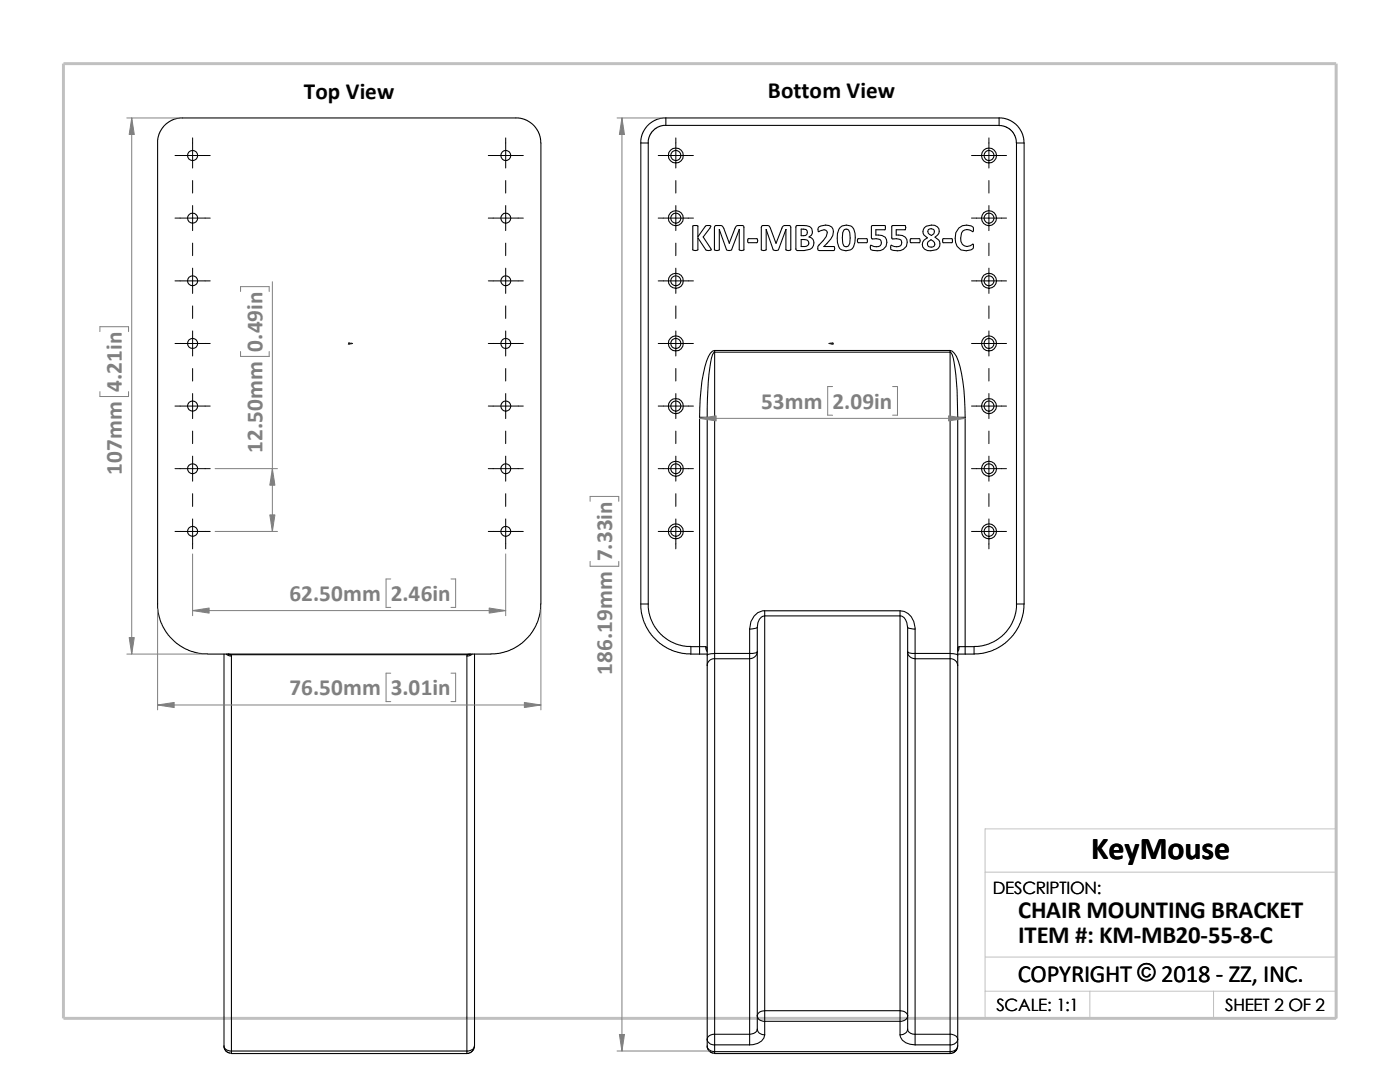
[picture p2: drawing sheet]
<svg xmlns="http://www.w3.org/2000/svg" width="279mm" height="216mm" viewBox="0 0 279 216" stroke-linecap="round" stroke-linejoin="round" font-family="sans-serif">
<path d="M196.6 174h70.1M196.6 197.8h70.1M196.6 191h70.1M217.5 197.8v5.4M242.2 197.8v5.4M26.8 203.2h239.9v-37.8h-70.1v37.8" fill="none" stroke="#c0c0c0" stroke-width=".2"/>
<path d="M12.7 12.7h254v190.5h-254z" fill="none" stroke="#c0c0c0" stroke-width=".59"/>
<g fill="none" stroke="#000" stroke-width=".21">
<path d="M31.5 28.5l.2-1.6 .9-1.7 1.5-1.1 1.7-.6h67.7l1.8 .6 1.4 1.1 1 1.7 .2 1.6v92M31.5 28.5v92.9l.4 2.3 .7 1.5 .9 1.5 1.4 1.4 1.8 1.2 1.6 .7 1.5 .4 1.6 .1M127.9 28.5v92M127.9 28.5h1.5M129.4 28.5v92M132.9 23.5l-.9 .1-1.1 .3-1.1 .7-.7 .6-1 1.7-.2 1.6M132.9 23.5h66.5M132.9 25h-.6l-.9 .3-1.1 .8-.8 1.3-.1 1.1M132.9 23.5v1.5M199.4 23.5v1.5h-66.5M199.4 23.5l.9 .1 1 .3 .8 .4 .9 .8 1 1.5 .3 1v.9M199.4 25.1l1.3 .2 1.1 .7 .7 1 .4 1.5"/>
<path d="M202.9 28.5v92M202.9 28.5h1.5v92M138.3 45.1h1v2.1l1.6-2.2h.7l.3 .1-1.6 2.2 1.6 2.5a.87 .87 0 0 1-1.1 0l-1.5-2.3v2.3a.85 .85 0 0 1-1 0zM143.6 45.8v4.1l-.5 .1-.5-.1v-4.5l.2-.4h1.1l.3 .1 1.3 3.4M143.6 45.8l1.4 4a.85 .85 0 0 0 1 0l1.5-4M143.6 45.8h.1M145.5 48.5h.1M147.5 45.8v4a.72 .72 0 0 0 1 0v-4.5l-.2-.3h-.9a.63 .63 0 0 0-.7 .6l-1.2 2.9M147.5 45.8h.1M149.3 47.7l1.7-.1a.49 .49 0 0 1 0 .8h-1.6l-.2-.1zM152.9 45.8v4l-.5 .2-.5-.1v-4.5l.2-.3 1.2-.1 .2 .1 1.4 3.4 1.1-2.9a.62 .62 0 0 1 .7-.6h.9l.2 .3v4.5a.76 .76 0 0 1-.9 .1l-.1-4.1M152.9 45.8l1.4 4a.91 .91 0 0 0 1.1 0l1.4-4"/>
<path d="M152.9 45.8h.1M156.8 45.8h.1M158.9 45h.2a3 3 0 0 1 2.9 .6 1.17 1.17 0 0 1-.5 1.7 1.3 1.3 0 0 1 1 1.1 1.3 1.3 0 0 1-.8 1.3l-1.2 .3h-1.4l-.3-.2zM159.9 47.8l1.1 .1a.7 .7 0 0 1 .4 .8 .7 .7 0 0 1-.8 .5h-.7zM159.9 45.7l1 .1a.69 .69 0 0 1 .2 .8 .69 .69 0 0 1-.7 .4h-.5zM163.4 45.3a2.37 2.37 0 0 1 2.6 0 1.87 1.87 0 0 1-.2 2.4l-1.4 1.5h2a.56 .56 0 0 1 0 .8l-3.1-.1a.91 .91 0 0 1 .1-1l1.5-1.7 .2-.8a.64 .64 0 0 0-.6-.6l-1.2 .4-.1-.4zM167.7 45.4a1.72 1.72 0 0 1 1.9-.4 1.72 1.72 0 0 1 1 1.6 4.3 4.3 0 0 1-.5 3 1.74 1.74 0 0 1-1.9 .4 1.74 1.74 0 0 1-1.1-1.6 3.7 3.7 0 0 1 .6-3zM168.4 45.9a.66 .66 0 0 1 1 0 4 4 0 0 1-.1 3.2 .72 .72 0 0 1-.9 0 4.3 4.3 0 0 1 0-3.2zM171.2 47.7l1.7-.1a.56 .56 0 0 1 0 .8h-1.7l-.1-.4zM174 45h2.7l-.1 .8h-1.8v1.1a3.1 3.1 0 0 1 1.9 .4 1.69 1.69 0 0 1 .1 1.9 1.69 1.69 0 0 1-1.8 .8h-.8a.62 .62 0 0 1-.4-1.1 1.48 1.48 0 0 0 2.1-.2 .78 .78 0 0 0-.4-.9l-1.6-.2zM178 45.1l.1-.1h2.5a.61 .61 0 0 1 0 .8h-1.7v1.1h.3a1.57 1.57 0 0 1 1.9 1.3 1.57 1.57 0 0 1-1.4 1.8 2.78 2.78 0 0 1-1.9-.2 .66 .66 0 0 1 .1-.9 1.82 1.82 0 0 0 1.8 .1 .82 .82 0 0 0-.2-1.2l-1.5-.2zM181.7 47.7l1.7-.1a.49 .49 0 0 1 0 .8h-1.6l-.1-.1z"/>
<path d="M184.5 45.4a2.01 2.01 0 0 1 2.9 .2 1.31 1.31 0 0 1-.8 1.7l.8 .6a1.36 1.36 0 0 1-.5 1.9 2.06 2.06 0 0 1-2.8-.5 1.38 1.38 0 0 1 1-1.8l-.7-.6a1.22 1.22 0 0 1 .1-1.5zM185.3 48.2l.5-.4 .5 .3a.64 .64 0 0 1 .2 .8 .64 .64 0 0 1-.7 .4l-.4-.1a.69 .69 0 0 1-.1-1zM185.3 45.8a.73 .73 0 0 1 1.2 .4l-.1 .5-.5 .3-.4-.3a.65 .65 0 0 1-.2-.9zM188.1 47.7l1.8-.1a.56 .56 0 0 1 0 .8h-1.7zM191.3 45.5a2.31 2.31 0 0 1 2.9-.2l.1 .8-.2 .1a1.43 1.43 0 0 0-2.2 .3 1.93 1.93 0 0 0 .6 2.6 1.83 1.83 0 0 0 1.7-.4v.9a2.19 2.19 0 0 1-2.5 .2 2.19 2.19 0 0 1-1.1-2.3l.2-1.1zM142.6 69.9v.4M142.6 70.3v60.1M142.6 70.3h47M142.6 69.9h47M142.6 69.9a2.58 2.58 0 0 0-1.6 2.2l-.3 1.1a44.8 44.8 0 0 0-1.1 10.1M142.6 70.3a2.53 2.53 0 0 0-.8 2l-.4 3.9-.3 7.1M189.6 70.3a2.53 2.53 0 0 1 .8 2l.6 5.6 .1 5.4"/>
<path d="M189.6 69.9a2.7 2.7 0 0 1 1.7 2.2l.6 2.4a43.9 43.9 0 0 1 .7 8.8M189.6 69.9v.4M189.6 70.3v60.1M139.6 83.3v45.7M139.6 83.3h1.5M141.1 83.3v47.4M191.1 83.3h1.5M191.1 83.3v47.4M192.6 83.3v45.7M44.7 130.5v78.2M45.2 130.5l.4 .3 .6 .1M45.4 130.5l.7 .1"/>
<path d="M45.6 130.5l.5 .1M46.1 130.6h47.2M46.1 130.6l.1 .3M46.2 130.9v78.8M93.2 130.9v78.8M93.3 130.6l-.1 .3M93.8 130.5l-.5 .1M93.9 130.5l-.6 .1M94.2 130.5l-.4 .3-.6 .1M94.7 130.5v78.2M107.9 120.5l-.1 1.6-.4 1.6-.6 1.5-1 1.5-1.7 1.7-1.4 .9-1.6 .7-1.6 .4-1.5 .1h-56.6M127.9 120.5l.1 1.8 .6 2 .9 1.8 1.1 1.2 1.7 1.5 1.7 1 2 .5 1.9 .2"/>
<path d="M127.9 120.5h1.5M129.4 120.5l.1 1.5 .4 1.5 .7 1.5 1.2 1.5 1.6 1.3 1.5 .7 1.5 .4 1.5 .1M137.9 130.5h1.7M139.6 129h1.2M139.6 130.5h1.5M139.6 129h-1.7v1.5M139.6 129v1.5M140.8 129l.3 .2v.5M140.8 129l.3 1M141.1 132.8v74.6M141.1 130.7v2.1M142.6 131.4v75"/>
<path d="M142.6 130.4v1M142.6 131.4h7M142.6 130.4h7M142.6 131.4a1.38 1.38 0 0 0-1.5 1.4M142.6 130.4l-1 .1-.5 .2M149.6 125.5v4.9M149.6 131.4v75M149.6 130.4v1M149.6 130.4a1.92 1.92 0 0 0 1.5-.4 1.53 1.53 0 0 1-1.5 1.4M151.1 125.2v77.5M151.1 125.2l-.2 .1-1.3 .2M152.6 122.9v78.8"/>
<path d="M152.6 121.9v1M152.6 122.9a1.49 1.49 0 0 0-1.3 1.3l-.2 1M152.6 121.9a2.88 2.88 0 0 0-2.7 2.1l-.3 1.5M152.6 122.9h27M152.6 121.9h27M179.6 122.9v78.8M179.6 122.9a1.42 1.42 0 0 1 1.4 1.3l.1 1M179.6 121.9a3.3 3.3 0 0 1 3 3.6M179.6 121.9v1M181.1 125.2v77.5M181.1 125.2l.3 .1 1.2 .2M182.6 131.4h7"/>
<path d="M182.6 125.5v4.9M182.6 130.4h7M182.6 130.4a1.71 1.71 0 0 1-1.5-.4 1.45 1.45 0 0 0 1.5 1.4M182.6 131.4v75M182.6 130.4v1M189.6 131.4v75M189.6 131.4a1.45 1.45 0 0 1 1.5 1.4M189.6 130.4v1M189.6 130.4l1.3 .2 .2 .1M191.1 130.5h1.5M191.1 132.8v74.6M191.1 130.7v2.1"/>
<path d="M191.4 129h1.2M191.4 129l-.2 .2-.1 .5M191.4 129l-.3 1M192.6 129h1.8M192.6 129v1.5M194.4 129v1.5h-1.8M202.9 120.5l-.1 1.5-.4 1.5-.8 1.5-1.2 1.5-1.6 1.3-1.4 .7-1.6 .4-1.4 .1M202.9 120.5h1.5M204.4 120.5l-.2 1.8-.6 2-1.3 2.4-1.4 1.4-1.8 1.2-1.6 .7-1.5 .4-1.6 .1M44.7 208.7l.1 .7 .4 .4 1 .4M44.7 208.7a1.3 1.3 0 0 0 1.5 1M46.2 209.7v.5h47"/>
<path d="M46.2 209.7h47M93.2 209.7v.5M94.7 208.7l-.4 1-.5 .4-.6 .1M94.7 208.7a1.38 1.38 0 0 1-1.5 1M141.1 207.4a1.35 1.35 0 0 0 1.5 1.1M141.1 208.7a1.33 1.33 0 0 0 1.5 1.1M141.1 207.4v1.3M141.1 208.7l.2 .7 .3 .4 1 .4M142.6 206.4v2.1M142.6 209.8v.4h47M142.6 208.5h7M142.6 209.8h47"/>
<path d="M142.6 208.5v1.3M142.6 206.4h7M142.6 206.4a1.3 1.3 0 0 0-1.5 1M149.6 206.4v2.1M151.1 202.7a1.27 1.27 0 0 0 1.5 1.1M151.1 205.4a1.33 1.33 0 0 0 1.5 1.1M151.1 205.4a1.32 1.32 0 0 1-1.5 1M151.1 202.7v2.7M152.6 201.7v2.1M152.6 206.5a2.56 2.56 0 0 1-3 2M152.6 203.8h27M152.6 201.7h27"/>
<path d="M152.6 203.8v2.7M152.6 201.7a1.3 1.3 0 0 0-1.5 1M179.6 201.7v2.1M179.6 201.7a1.38 1.38 0 0 1 1.5 1M179.6 206.5a2.19 2.19 0 0 0 2 1.9l1 .1M179.6 203.8v2.7M181.1 202.7a1.35 1.35 0 0 1-1.5 1.1M181.1 205.4a1.42 1.42 0 0 1-1.5 1.1M181.1 205.4a1.19 1.19 0 0 0 1.5 1M181.1 202.7v2.7M182.6 208.5h7M182.6 206.4h7"/>
<path d="M182.6 206.4v2.1M189.6 206.4v2.1M189.6 206.4a1.38 1.38 0 0 1 1.5 1M189.6 209.8v.4M189.6 208.5v1.3M191.1 208.7l-.3 1-.6 .4-.6 .1M191.1 207.4v1.3M191.1 207.4a1.44 1.44 0 0 1-1.5 1.1M191.1 208.7a1.42 1.42 0 0 1-1.5 1.1"/>
<circle cx="38.4" cy="31" r="1.01"/>
<circle cx="100.9" cy="31" r="1"/>
<circle cx="134.9" cy="31" r="1.5"/>
<circle cx="134.9" cy="31" r="1.01"/>
<circle cx="197.4" cy="31" r="1"/>
<circle cx="197.4" cy="31" r="1.49"/>
<circle cx="38.4" cy="56" r="1"/>
<circle cx="38.4" cy="43.5" r="1"/>
<circle cx="100.9" cy="56" r=".99"/>
<circle cx="100.9" cy="43.5" r=".99"/>
<circle cx="134.9" cy="56" r="1"/>
<circle cx="134.9" cy="43.5" r="1.51"/>
<circle cx="134.9" cy="56" r="1.51"/>
<circle cx="134.9" cy="43.5" r="1"/>
<circle cx="197.4" cy="56" r=".99"/>
<circle cx="197.4" cy="43.5" r=".99"/>
<circle cx="197.4" cy="43.5" r="1.5"/>
<circle cx="197.4" cy="56" r="1.5"/>
<circle cx="38.4" cy="68.5" r="1"/>
<circle cx="100.9" cy="68.5" r=".99"/>
<circle cx="134.9" cy="68.5" r="1.5"/>
<circle cx="134.9" cy="68.5" r="1"/>
<circle cx="197.4" cy="68.5" r="1.49"/>
<circle cx="197.4" cy="68.5" r=".99"/>
<circle cx="38.4" cy="81" r="1.01"/>
<circle cx="38.4" cy="93.5" r="1"/>
<circle cx="100.9" cy="81" r="1"/>
<circle cx="100.9" cy="93.5" r=".99"/>
<circle cx="134.9" cy="81" r="1.01"/>
<circle cx="134.9" cy="93.5" r="1.51"/>
<circle cx="134.9" cy="81" r="1.51"/>
<circle cx="134.9" cy="93.5" r="1"/>
<circle cx="197.4" cy="81" r="1"/>
<circle cx="197.4" cy="93.5" r=".99"/>
<circle cx="197.4" cy="81.1" r="1.5"/>
<circle cx="197.4" cy="93.5" r="1.5"/>
<circle cx="38.4" cy="106" r="1"/>
<circle cx="100.9" cy="106" r=".99"/>
<circle cx="134.9" cy="106" r="1.5"/>
<circle cx="134.9" cy="106" r="1"/>
<circle cx="197.4" cy="106" r="1.49"/>
<circle cx="197.4" cy="106" r=".99"/>
</g>
<g fill="#00f" stroke="#00f" stroke-width=".2">
<path d="M70 68.5h.4l-.4 .1z"/>
<path d="M165.4 68.5h.4v.1z"/>
</g>
<path d="M69.6 68.5h.8M69.6 68.4l.2 .3M69.7 68.5h.1M69.7 68.4v.3M69.8 68.4l-.3 .3M165.4 68.5h.9M166 68.4l.3 .3M166.1 68.5h.1M166.1 68.4v.3M166.2 68.4l-.3 .3" fill="none" stroke="#00f" stroke-width=".2"/>
<g fill="none" stroke="#000" stroke-width=".2">
<path d="M34.9 31h7.1M38.4 27.5v6M38.4 36v2.5M97.5 31h6.9M100.9 27.5v6M100.9 36v2.5M131.4 31h7M134.9 27.5v6M134.9 36v2.5M193.9 31h7M197.4 27.5v6M197.4 36v2.5"/>
<path d="M34.9 56h7.1M34.9 43.5h7.1M38.4 41v5M38.4 48.5v2.5M38.4 53.5v5M97.5 56h6.9M97.5 43.5h6.9M100.9 41v5M100.9 48.5v2.5M100.9 53.5v5M131.4 56h7M131.4 43.5h7"/>
<path d="M134.9 41v5M134.9 48.5v2.5M134.9 53.5v5M193.9 56h7M193.9 43.5h7M197.4 41v5M197.4 48.5v2.5M197.4 53.5v5M34.9 68.5h7.1M38.4 61v2.5M38.4 66v5M38.4 73.5v2.5"/>
<path d="M38.4 78.5v5M97.5 68.5h6.9M100.9 61v2.5M100.9 66v5M100.9 73.5v2.5M100.9 78.5v5M131.4 68.5h7M134.9 61v2.5M134.9 66v5M134.9 73.5v2.5M134.9 78.5v5M193.9 68.5h7"/>
<path d="M197.4 61v2.5M197.4 66v5M197.4 73.5v2.5M197.4 78.5v5M34.9 93.5h7.1M34.9 81h7.1M38.4 86v2.5M38.4 91v5M38.4 98.5v2.5M97.5 93.5h6.9M97.5 81h6.9M100.9 86v2.5"/>
<path d="M100.9 91v5M100.9 98.5v2.5M131.4 93.5h7M131.4 81h7M134.9 86v2.5M134.9 91v5M134.9 98.5v2.5M193.9 93.5h7M193.9 81h7M197.4 86v2.5M197.4 91v5M197.4 98.5v2.5"/>
<path d="M34.9 106h7.1M38.4 103.5v6M97.5 106h6.9M100.9 103.5v6M131.4 106h7M134.9 103.5v6M193.9 106h7M197.4 103.5v6"/>
</g>
<g fill="none" stroke="#808080" stroke-width=".2">
<path d="M25.3 23.5h10.1M26.3 23.5v107M123.1 23.5h8.8M124.1 23.5v186.2M48 58.2v-1h5.7v1M54.4 56.2v49.8M19.9 66.2v-1h5.8v1M19.9 78.1v1h5.8v-1M48 70.1v1h5.7v-1M166.2 77.1h-1v5.7h1M178.1 77.1h1v5.7h-1M42.9 93.5h12.5"/>
<path d="M139.6 83.5h53M38.4 110.5v12.4M42.9 106h12.5M78 115.5h-1v5.7h1M90 115.5h.9v5.7h-.9M100.9 110.5v12.4M117.8 100v-.9h5.7v.9M117.8 112v1h5.7v-1M25.3 130.5h15.1M31.5 121.5v20.1M38.4 121.8h62.5M78 134.3h-1v5.7h1"/>
<path d="M90 134.3h.9v5.7h-.9M107.9 121.5v20.1M31.5 140.7h76.4M123.1 209.7h18.5"/>
</g>
<g fill="#808080" stroke="#808080" stroke-width=".2">
<path d="M38.4 121.8l3.3-.5v1z"/>
<path d="M97.6 121.3l3.3 .5-3.3 .5z"/>
<path d="M25.8 127.2h1l-.5 3.3z"/>
<path d="M26.3 23.5l.5 3.3h-1z"/>
<path d="M104.6 140.2l3.3 .5-3.3 .5z"/>
<path d="M31.5 140.7l3.3-.5v1z"/>
<path d="M54.4 93.5l.5 3.3h-1.1z"/>
<path d="M53.8 102.7h1.1l-.5 3.3z"/>
<path d="M139.6 83.5l3.3-.5v1z"/>
<path d="M189.3 83l3.3 .5-3.3 .5z"/>
<path d="M123.6 206.4h1l-.5 3.3z"/>
<path d="M124.1 23.5l.5 3.3h-1z"/>
</g>
<text font-size="6.4" x="217.8" y="171.4">KeyMouse</text>
<g font-size="4.9">
<text x="203.2" y="183.2">CHAIR MOUNTING BRACKET</text>
<text x="203.2" y="188.1">ITEM #: KM-MB20-55-8-C</text>
<text x="203.1" y="195.9">COPYRIGHT © 2018 - ZZ, INC.</text>
<text x="203.1" y="195.9">COPYRIGHT ©</text>
</g>
<g font-size="4.6">
<text x="60.6" y="19.7">Top View</text>
<text x="153.2" y="19.6">Bottom View</text>
</g>
<g font-size="4.6" fill="#808080">
<text x="52.4" y="70.1" transform="rotate(-90 52.4 70.1)">0.49in</text>
<text x="24.3" y="78.1" transform="rotate(-90 24.3 78.1)">4.21in</text>
<text x="151.9" y="81.6">53mm</text>
<text x="166.2" y="81.6">2.09in</text>
<text x="24.3" y="94.8" transform="rotate(-90 24.3 94.8)">107mm</text>
<text x="52.4" y="90.4" transform="rotate(-90 52.4 90.4)">12.50mm</text>
<text x="122.2" y="112" transform="rotate(-90 122.2 112)">7.33in</text>
<text x="57.7" y="120">62.50mm</text>
<text x="78" y="120">2.46in</text>
<text x="122.2" y="134.6" transform="rotate(-90 122.2 134.6)">186.19mm</text>
<text x="57.7" y="138.8">76.50mm</text>
<text x="78" y="138.8">3.01in</text>
</g>
<g font-size="3.4">
<text x="198.2" y="178.5">DESCRIPTION:</text>
<text x="198.8" y="201.7">SCALE: 1:1</text>
<text x="244.5" y="201.7">SHEET 2 OF 2</text>
</g>
</svg>
